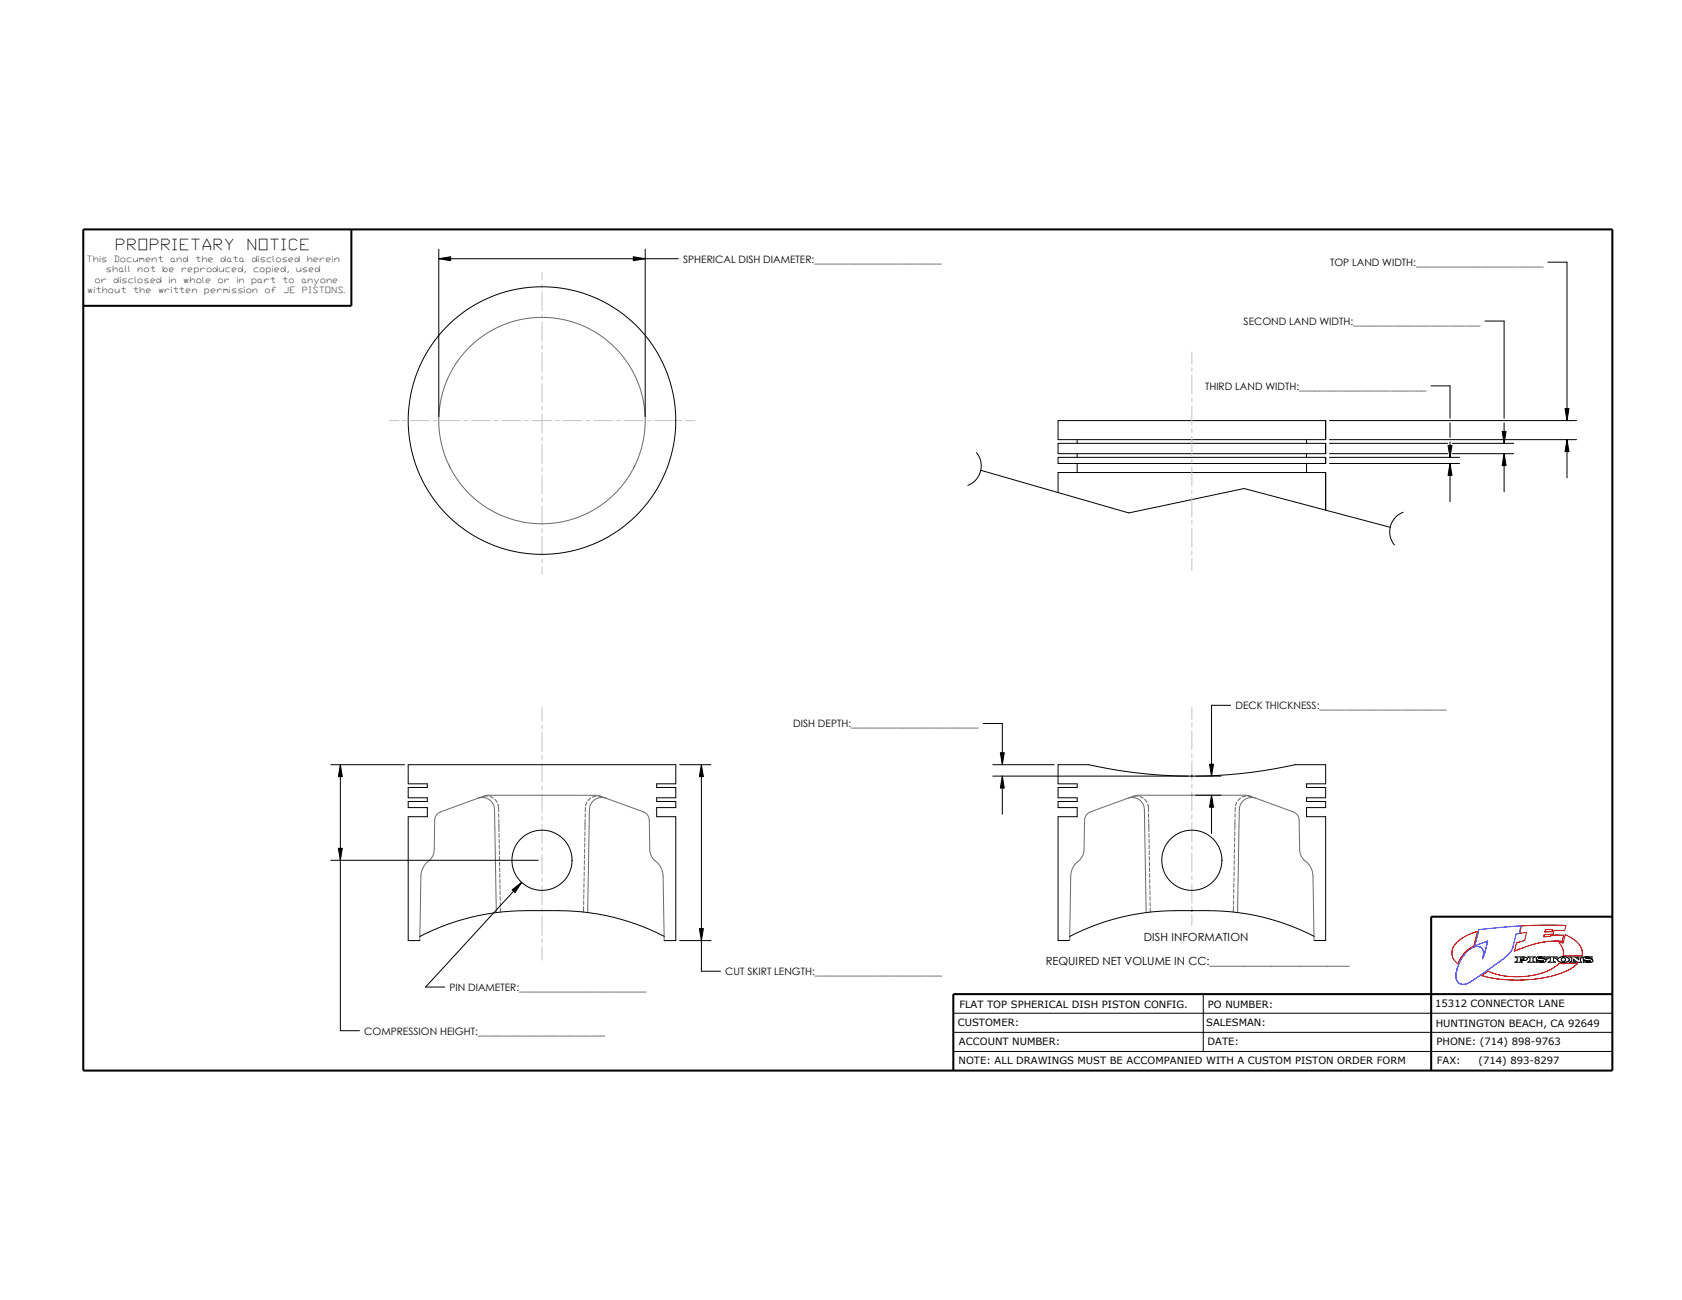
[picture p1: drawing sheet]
<svg xmlns="http://www.w3.org/2000/svg" width="559mm" height="432mm" viewBox="0 0 559 432" stroke-linecap="round" stroke-linejoin="round" font-family="sans-serif">
<g fill="none" stroke="#c4c4c4" stroke-width=".33">
<path d="M180.1 90.6v2.5M180.1 94.3v1.3M180.1 96.9v6.3M180.1 104.5v1.3M180.1 107v6.4M180.1 114.6v1.3M180.1 117.2v6.3M396 116.9v3.9M129.3 139.7h3.1M133.7 139.7h1.3M136.2 139.7h6.4M143.9 139.7h1.2"/>
<path d="M146.4 139.7h6.4M154 139.7h1.3M156.6 139.7h6.3M164.2 139.7h1.3M166.7 139.7h6.4M174.3 139.7h1.3M176.9 139.7h6.3M180.1 124.8v1.3M180.1 127.3v6.4M180.1 135v1.2M180.1 137.5v6.3M184.5 139.7h1.3"/>
<path d="M187 139.7h6.4M194.7 139.7h1.2M197.2 139.7h6.4M204.8 139.7h1.3M207.4 139.7h6.3M215 139.7h1.3M217.5 139.7h6.4M225.1 139.7h1.3M227.7 139.7h3.2M396 122.1v1.2M396 124.6v6.4M396 132.2v1.3"/>
<path d="M396 134.8v6.3M180.1 145.1v1.3M180.1 147.7v6.3M180.1 155.3v1.2M180.1 157.8v6.4M396 142.4v1.3M396 144.9v6.4M396 152.5v1.3M396 155.1v6.3M180.1 165.4v1.3M180.1 168v6.3M180.1 175.6v1.3"/>
<path d="M180.1 178.1v6.4M396 162.7v1.3M396 165.2v6.4M396 172.9v1.2M396 175.4v6.4M180.1 185.8v1.2M180.1 188.3v2.5M396 183v1.3M396 185.6v3.8M180.1 235v4.5M396 235v3.9M180.1 240.8v1.2"/>
<path d="M180.1 243.3v6.4M180.1 250.9v1.3M180.1 253.5v6.3M396 240.2v1.2M396 242.7v6.4M396 250.3v1.3M396 252.9v6.3M180.1 261.1v1.3M180.1 263.6v6.4M180.1 271.3v1.2M180.1 273.8v6.3M396 260.5v1.3"/>
<path d="M396 263v6.4M396 270.7v1.2M396 273.2v6.3M180.1 281.4v1.3M180.1 284v6.3M180.1 291.6v1.2M180.1 294.1v6.4M396 280.8v1.3M396 283.4v6.3M396 291v1.2M396 293.5v6.4M180.1 301.7v1.3"/>
<path d="M180.1 304.3v6.3M180.1 311.9v1.3M180.1 314.4v4.5M396 301.1v1.3M396 303.7v3.9"/>
</g>
<g fill="none" stroke="#000" stroke-width=".33">
<path d="M145.8 85.9l3.9-.6v1.3zM145.8 82.8v55.6M145.8 85.9h79.6M210.4 85.3l4 .6-4 .7zM214.4 82.8v55.6M514.2 87.1h6.4v52.6M493.3 106.6h6.4v32.3M351.5 139.7h88.9v6.3h-88.9zM441.7 139.7h82.1M475.4 128.2h6.3v10.7M519.9 135.7h1.3l-.6 4zM324.4 150.3a6.9 6.9 0 0 1-2.9 10.9"/>
<path d="M325.8 156.2l49.2 14.2 38.3-8.1 48.6 12.9M351.5 151.9h88.9v2h-88.9zM351.5 147.3h88.9v3.4h-88.9zM357.9 146v1.3M357.9 150.7v1.2M357.9 153.9v3.1M434.1 146v1.3M434.1 150.7v1.2M434.1 153.9v3.1M441.7 151.9h43.2M441.7 153.9h43.2M441.7 150.7h39.3"/>
<path d="M441.7 147.3h39.3M441.7 146h82.1M481.1 148h1.3l-.7 3.9zM481.7 153.9l.7 4h-1.3zM481.7 140.5v4.8M481.7 146.8v5.1M481.7 153.9v12.7M482.5 150.7h20.4M482.5 147.3h20.4M499 143.3h1.4l-.7 4zM499.7 150.7l.7 3.9h-1.4zM499.7 140.5v4.8"/>
<path d="M499.7 146.8v.5M499.7 150.7v12.7M520.6 146l.6 4h-1.3zM520.6 146v12.7M351.5 163.6v-6.6h88.9v12.4M466.2 170.1a6.9 6.9 0 0 0-2.9 10.9M408.9 234.3h-6.4v23.5M109.9 254h24.4M113.1 254l.6 4h-1.3zM113.1 254v88.4h6.3M225.8 254h10.4M233 254l.7 4h-1.4z"/>
<path d="M233 254v68.6h6.4M326.6 240.3h6.4v13.7M329.8 254h20.4M329.8 257.8h64.9M332.3 250h1.3l-.6 4zM333 257.8l.6 4h-1.3zM333 257.8v12.7M395.9 257.8h.1M396 257.9h.1M396 257.7l-.1 .2M397.2 257.8h8.5M401.8 253.8h1.4l-.7 4z"/>
<path d="M397.2 264.1h8.5M402.5 264.1l.7 4h-1.4zM402.5 264.1v12.7M109.9 285.8h68.9M112.4 281.8h1.3l-.6 4zM170.1 295.6l3.2-2.5-2.2 3.4zM173.3 293.1l-31.9 34.8h6.3M139.5 312.4h-3.9v-41.1h6.4v-3.1h-6.4v-2h6.4v-1.2h-6.4v-3.4h6.4v-1.2h-6.4v-6.4h88.9v6.4h-6.3v1.2h6.3v3.4h-6.3v1.2h6.3v2h-6.3v3.1h6.3v41.1h-3.8M220.7 311a76.4 76.4 0 0 0-35-8.5 147 147 0 0 0-18.9 .4 77.1 77.1 0 0 0-27.4 8.2M225.8 312.4h10.4M232.3 308.4h1.4l-.7 4zM355.4 312.4h-3.9v-41.1h6.4v-3.1h-6.4v-2h6.4v-1.2h-6.4v-3.4h6.4v-1.2h-6.4v-6.4h10.2a156.6 156.6 0 0 0 68.6 0h10.1v6.4h-6.3v1.2h6.3v3.4h-6.3v1.2h6.3v2h-6.3v3.1h6.3v41.1h-3.8"/>
<path d="M396 302.6h.1M396 302.4l-.1 .2M436.6 311a76 76 0 0 0-35-8.5 143.6 143.6 0 0 0-19 .4 77.1 77.1 0 0 0-27.3 8.2M503.3 317.8h2.9l1.2 .4a.85 .85 0 0 1-1.3 .8h-1l.7 .6h-2.5l.7-.4 .1-.9zM505.1 318.2h1l.2 .2-.3 .3h-.9zM507.6 317.8h2.5l-.8 .5v.9l.7 .4h-2.5l.8-.4v-.9zM511.1 318.2l2.1 .3 .4 .6a2.31 2.31 0 0 1-2.7 .4l-.5 .2v-.9l.9 .5h1.5M511.1 318.2l1-.1 1.2 .4v-.7l-.6 .1a1.88 1.88 0 0 0-2.4 .5 3 3 0 0 0 2.5 .8M511.1 318.2h.1M512.8 319.2v.1M513.9 317.8h3.4l.1 .9-.8-.5h-.5v1l.7 .4h-2.5l.7-.4 .1-1h-.5l-.8 .5zM517.8 318.2l1.2-.4a1.74 1.74 0 0 1 2.3 1.2 2.83 2.83 0 0 1-3.8-.1z"/>
<path d="M521.5 317.8h1.8l1.2 1v-.5l-.7-.5h2l-.7 .5v.9l.3 .4h-1.4l-1.2-1v.6l.7 .4h-2.1l.8-.4v-.9zM526 318.1l.8-.3h2.1v.7l-1.3-.4-.9 .1 2 .3 .5 .6a2.27 2.27 0 0 1-2.7 .4l-.5 .2v-.9l1.2 .5 1.2-.1-.3-.1a2.06 2.06 0 0 1-2.2-.7zM526.7 318.3h.1M316.7 336.6h219M399.8 330.2v19.1M316.7 349.3h219M316.7 342.9h219"/>
<circle cx="180.1" cy="139.7" r="44.5"/>
<circle cx="180.1" cy="285.7" r="10"/>
<circle cx="396" cy="285.7" r="10"/>
<circle cx="519.4" cy="318.7" r=".67"/>
</g>
<g fill="none" stroke="#6a6a6a" stroke-width=".33">
<path d="M149.2 154.5a34.3 34.3 0 0 0 30.9 19.5 34.3 34.3 0 0 0 30.9-19.5M149.7 155.6a34.3 34.3 0 0 1 30.4-50.2 34.3 34.3 0 0 1 30.3 50.2M158.8 265.1a4 4 0 0 1 5.5 3.8l.6 34.2M160.3 264.6h-.1M162.2 264.4l-1.3 .1M162.8 264.6l1.1 .5M164.4 265.5l.8 1M165.4 267.1l.3 2.5M165.7 270.3v1.2M165.7 272.2v1.2M165.7 273.7l.1 2.5M165.8 276.9v1.2"/>
<path d="M165.8 278.8l.1 1.2M194.3 278.2v1.3M194.3 276.3v1.3M194.4 272.2l-.1 3.5M194.4 270.3v1.2M194.5 268.3l-.1 1.3M195 266.4l-.5 1.2M196.3 265.1l-1 .8M198 264.4l-1.2 .4M198.7 264.4l1.2 .2M201.3 265.1a4 4 0 0 0-5.5 3.8l-.6 34.2M374.7 265.1a4 4 0 0 1 5.5 3.8l.6 34.2"/>
<path d="M376.2 264.6h-.1M378.1 264.4l-1.3 .1M378.7 264.6l1.1 .5M380.3 265.5l.8 1M381.3 267.1l.3 2.5M381.6 270.3v1.2M381.6 272.2v1.2M381.6 273.7l.1 2.5M381.7 276.9v1.2M381.7 278.8l.1 1.2M396 264.2h.1M396 264.1l-.1 .1"/>
<path d="M410.2 278.2v1.3M410.2 276.3v1.3M410.3 274.4l-.1 1.3M410.3 272.2l-.1 2.2M410.3 270.3v1.2M410.4 268.3l-.1 1.3M410.9 266.4l-.5 1.2M412.2 265.1l-1 .8M413.9 264.4l-1.2 .4M414.6 264.4l1.2 .2M417.2 265.1a4.1 4.1 0 0 0-5.5 3.8l-.6 34.2M165.9 280.7v1.2"/>
<path d="M165.9 282.6v1.2M165.9 284.5v1.3M166 286.4v1.3M166 288.3v1.3M166 290.2l.1 1.3M166.1 292.1v1.3M166.1 294v1.3M166.1 295.9l.1 1.3M166.2 297.8v1.3M166.2 299.7v1.3M193.9 299.2v1.2M193.9 297.3v1.2"/>
<path d="M194 295.4v1.2M194 293.5v1.2M194.1 291.6l-.1 1.2M194.1 289.6v1.3M194.1 287.7v1.3M194.2 285.8l-.1 1.3M194.2 283.9v1.3M194.2 282v1.3M194.3 280.1l-.1 1.3M381.8 280.7v1.2M381.8 282.6v1.2M381.8 284.5v1.3"/>
<path d="M381.9 286.4v1.3M381.9 288.3v1.3M381.9 290.2l.1 1.3M382 292.1v1.3M382 294v1.3M382 295.9l.1 1.3M382.1 297.8v1.3M382.1 299.7v1.3M409.8 299.2v1.2M409.8 297.3v1.2M409.9 295.4v1.2M409.9 293.5v1.2"/>
<path d="M410 291.6l-.1 1.2M410 289.6v1.3M410 287.7v1.3M410.1 285.8l-.1 1.3M410.1 283.9v1.3M410.1 282v1.3M410.2 280.1l-.1 1.3M139.5 312.4l.3-21.4a7.3 7.3 0 0 1 3.3-5.7l.6-1 .5-1.6 .2-10.2a3.1 3.1 0 0 1 2-2.9l14.6-5.3 1.2-.2 36 .1 15.5 5.4a3.1 3.1 0 0 1 2 2.9l.2 9.7a6.1 6.1 0 0 0 2.9 4.8l1.1 1.9 .4 2.1 .4 21.4M166.2 301.6v1.3M166.2 302.9h.1M193.9 301.1v1.8M355.4 312.4l.3-21.4a7.3 7.3 0 0 1 3.3-5.7l.6-1 .5-1.6 .2-10.2a3.1 3.1 0 0 1 2-2.9l14.6-5.3 1.2-.2 36 .1 15.5 5.4a3.1 3.1 0 0 1 2 2.9l.2 9.7a6 6 0 0 0 2.9 4.8l1.1 1.9 .4 2.1 .4 21.4"/>
<path d="M382.1 301.6v1.3M382.1 302.9h.1M409.8 301.1v1.8"/>
</g>
<path d="M27.7 76.2h508v279.4h-508zM116.7 76.2v25.4h-89M535.7 304.5h-60.2v51.1M535.7 330.2h-219v25.4" fill="none" stroke="#000" stroke-width=".68" stroke-linecap="butt"/>
<path d="M484.3 312.7l.7-.6a18.8 18.8 0 0 1 5.9-2.7l-1.3 4.9-.9 .4a10.8 10.8 0 0 0-4.3 5.5 4.5 4.5 0 0 1-.1-7.5zM505.4 307.6l7.1-.3 7.7 .1-.4 1.7-4.2-.1 .1-.3-2.3 .1-.2 .8 3-.2-.2 .9-3 .2-.1 .7 .8-.1a1.25 1.25 0 0 0 1.6-.5l4.2 .1-.5 2-3.6-.1-3.9 .6-3.2 .8-5.1 1.9 .6-2.7 2.7-.8 .6-2.7-2.2 .3zM520 310.4l1.2 .6a6.5 6.5 0 0 1 4.4 6.1v.3l-1.9 .2-2.6-.2-.1 .3-1.7-.4v-1.9l-1.3-2.4 1.3 .2zM492.3 324.1l2.1-1.5 2.5 1 3 .6 3.2 .2 4.3-.1 5.4-1.2 2.4-1.1 1.9-1.3a1.46 1.46 0 0 1 2.1-.6l1.8-.2 2.5 .1 .2-.2 .4 .2-2.5 1.9-3.3 1.5-4.3 1.2-3.4 .5-4.3 .4h-5.2l-5-.5z" fill="none" stroke="#f00" stroke-width=".33"/>
<g fill="none" stroke="#0000e1" stroke-width=".33">
<path d="M492.5 318.5a2.67 2.67 0 0 0-1.5-4.1 5.6 5.6 0 0 0-4.4 2.5l-1.5 2.4-1 2.6M492.5 318.5h.1M494 313.6l-.9 3.7-.6 1.2M494 313.6l-.7 2.9M494.2 312.6l-4.2 1.5 1.3-5.3 14-1.2-.5 2.4-1.1 .3-1.1 4.3M494.2 312.6l-.2 1M494.2 312.6l-.9 .4M502.6 314.6a12.7 12.7 0 0 1-5.5 5.6l-8.2 5.7-2.1 1a2.62 2.62 0 0 1-3.1-3.5l.2-.6M502.6 314.6h.1M483.8 323.2v.1M483.9 322.7v.1M484 322.4l-.1 .3"/>
<path d="M484 322.3v.1M484.1 322l-.1 .3M484.1 322h.1M484.1 321.9v.1M484.1 321.8h.1M488.4 326.2h.1"/>
</g>
<g fill="#000">
<path d="M145.8 85.9l3.9-.6v1.3zM210.4 85.3l4 .6-4 .7zM519.9 135.7h1.3l-.6 4zM481.1 148h1.3l-.7 3.9zM481.7 153.9l.7 4h-1.3zM499 143.3h1.4l-.7 4zM499.7 150.7l.7 3.9h-1.4zM520.6 146l.6 4h-1.3zM113.1 254l.6 4h-1.3zM233 254l.7 4h-1.4zM333 257.8l.6 4h-1.3zM332.3 250h1.3l-.6 4z"/>
<path d="M401.8 253.8h1.4l-.7 4zM402.5 264.1l.7 4h-1.4zM112.4 281.8h1.3l-.6 4zM170.1 295.6l3.2-2.5-2.2 3.4zM232.3 308.4h1.4l-.7 4z"/>
</g>
<g font-size="5">
<text x="38.7" y="83.2">PROPRIETARY</text>
<text x="82.4" y="83.2">NOTICE</text>
</g>
<g font-size="3.7">
<text x="380" y="312.5">DISH INFORMATION</text>
<text x="347.4" y="320.5">REQUIRED NET VOLUME IN CC:_________________________</text>
</g>
<g font-size="3.4">
<text x="227" y="87.2">SPHERICAL DISH DIAMETER:_________________________</text>
<text x="441.9" y="88.4">TOP LAND WIDTH:_________________________</text>
<text x="413.2" y="107.9">SECOND LAND WIDTH:_________________________</text>
<text x="400.3" y="129.5">THIRD LAND WIDTH:_________________________</text>
<text x="410.4" y="235.6">DECK THICKNESS:_________________________</text>
<text x="263.5" y="241.6">DISH DEPTH:_________________________</text>
<text x="241" y="323.9">CUT SKIRT LENGTH:_________________________</text>
<text x="149.3" y="329.1">PIN DIAMETER:_________________________</text>
<text x="121" y="343.6">COMPRESSION HEIGHT:_________________________</text>
</g>
<g font-size="3.3">
<text x="318.7" y="334.8">FLAT TOP SPHERICAL DISH PISTON CONFIG.</text>
<text x="401.3" y="334.8">PO NUMBER:</text>
<text x="476.8" y="334.6">15312 CONNECTOR LANE</text>
<text x="318.2" y="340.8">CUSTOMER:</text>
<text x="400.7" y="340.8">SALESMAN:</text>
<text x="477" y="341">HUNTINGTON BEACH, CA 92649</text>
<text x="318.6" y="347.2">ACCOUNT NUMBER:</text>
<text x="401.1" y="347.2">DATE:</text>
<text x="477.2" y="347.2">PHONE: (714) 898-9763</text>
<text x="318.5" y="353.4">NOTE: ALL DRAWINGS MUST BE ACCOMPANIED WITH A CUSTOM PISTON ORDER FORM</text>
<text x="477.3" y="353.4">FAX:</text>
<text x="491.2" y="353.4">(714) 893-8297</text>
</g>
<g font-size="2.8">
<text x="29.1" y="87">This</text>
<text x="38.1" y="87">Document</text>
<text x="56.8" y="87">and</text>
<text x="65.1" y="87">the</text>
<text x="73.5" y="87">data</text>
<text x="83.9" y="87">disclosed</text>
<text x="102.2" y="87">herein</text>
<text x="31.7" y="93.9">or</text>
<text x="35.5" y="90.4">shall</text>
<text x="37.9" y="93.9">disclosed</text>
<text x="45.9" y="90.4">not</text>
<text x="54.2" y="90.4">be</text>
<text x="56.3" y="93.9">in</text>
<text x="60.5" y="90.4">reproduced,</text>
<text x="61.2" y="93.9">whole</text>
<text x="72.6" y="93.9">or</text>
<text x="78.9" y="93.9">in</text>
<text x="83.7" y="93.9">part</text>
<text x="84.4" y="90.4">copied,</text>
<text x="94.1" y="93.9">to</text>
<text x="98.6" y="90.4">used</text>
<text x="100.3" y="93.9">anyone</text>
<text x="29.3" y="97.3">without</text>
<text x="44.5" y="97.3">the</text>
<text x="52.8" y="97.3">written</text>
<text x="68.1" y="97.3">permission</text>
<text x="88.2" y="97.3">of</text>
<text x="94.4" y="97.3">JE</text>
<text x="100.7" y="97.3">PISTONS.</text>
</g>
</svg>
